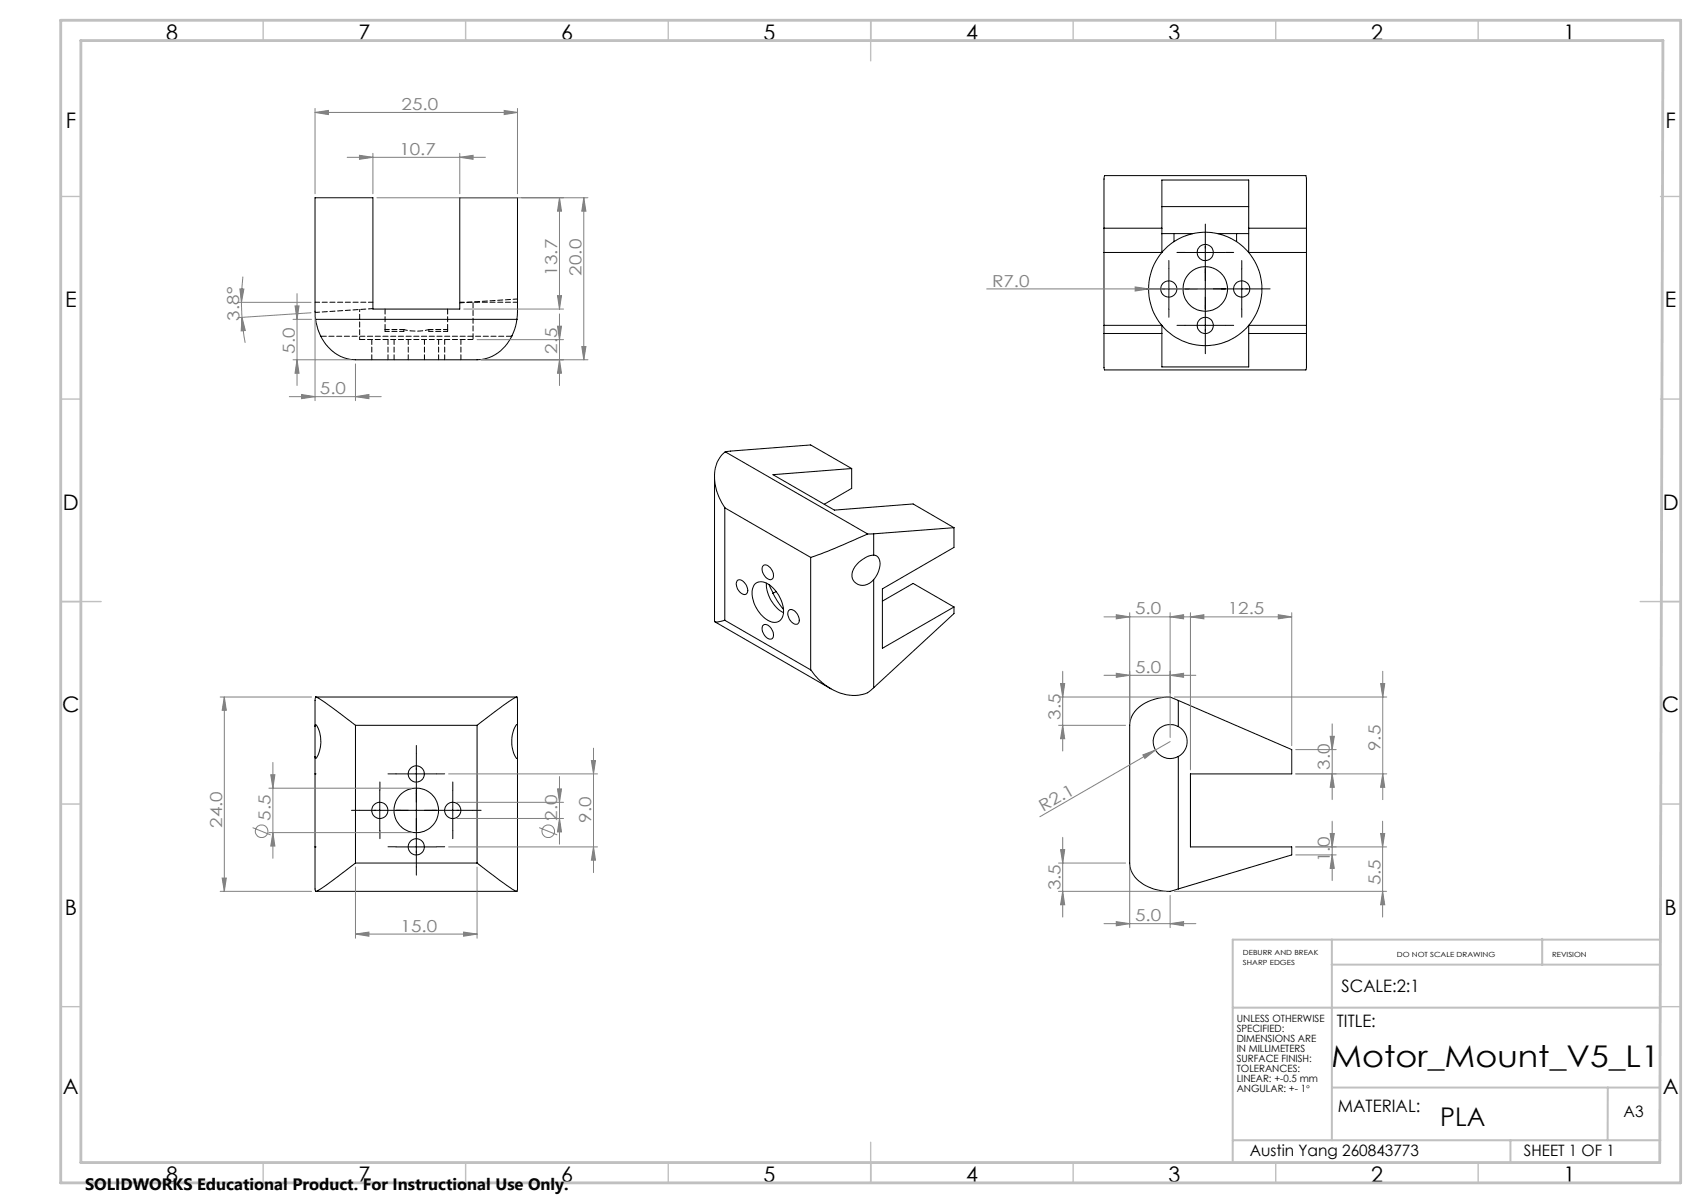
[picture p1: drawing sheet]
<svg xmlns="http://www.w3.org/2000/svg" width="420mm" height="297mm" viewBox="0 0 420 297" stroke-linecap="round" stroke-linejoin="round" font-family="sans-serif">
<g fill="none" stroke="#000" stroke-width=".25">
<path d="M272.6 56.3h14.3M272.7 43.4h49.7l.2 .8v46.5l-.2 .6h-49.7l-.1-.6v-46.5zM286.9 51h21.4M286.9 57.7h7.6M289.9 59.7l-1.6 1.2-1.4 1.4M289.9 57.7v2M294.5 57.7a13.7 13.7 0 0 1 6.2 0M294.5 57.7a13.9 13.9 0 0 0-4.6 2M297.6 57.3v28M300.7 57.7a14.5 14.5 0 0 1 4.6 2M300.7 57.7h7.6M305.3 59.7l1.6 1.2 1.4 1.4"/>
<path d="M305.3 57.7v2M308.3 56.3h14.3M77.9 78.8a11.1 11.1 0 0 0 8.7 10h31.2a10.6 10.6 0 0 0 9.7-9.1l.1-.9M77.9 78.8l-.1-2v-28h14.3v27.5h21.4v-27.5h14.3v28l-.2 2M77.9 78.8h49.7M272.6 62.3h14.3M283.6 71.3h28M286.9 62.3a14 14 0 0 0 0 18M286.9 62.3v-17.9h21.4v17.9M288.6 66.4v9.9M292.6 62.3h10M306.6 66.4v9.9"/>
<path d="M308.3 62.3a14.1 14.1 0 0 1 0 18M308.3 62.3h14.3M79.1 82.9l.1 .1M126.4 82.9v.1M272.6 80.3h14.3M272.6 82.3h14.3M286.9 80.3a14 14 0 0 0 21.4 0M286.9 80.3v10.3h21.4v-10.3M292.6 80.3h10M308.3 80.3h14.3M308.3 82.3h14.3M176.4 117.6v35.7l.2 .2 .6 .1 1.8-.5"/>
<path d="M179.1 111.5a8.3 8.3 0 0 0-2.4 8.7l.9 2.7 1.4 2.5M179.1 111.5l21.1-1.6 10.1 5.8M179.1 111.5l35.1 20.3M210.3 115.7l-19.4 1.5 15.1 8.7 19.5-1.5 10 5.9M210.3 115.7v4.9l-6.8 3.9M179 125.4l21.2 12.2M179 125.4v27.7M188.4 139.7a1.44 1.44 0 0 1 2.1 .9 1.6 1.6 0 0 1-.2 2.5 2.57 2.57 0 0 1-1.9-3.4zM200.2 137.6v27.8M214.2 131.8l-9.9 4.3-4.1 1.5M215.7 137.1a6.5 6.5 0 0 0-5.3 4.7 2.76 2.76 0 0 0 1.8 2.6 2.76 2.76 0 0 0 3.1-.8l.4-.5M215.7 131.8h-1.5"/>
<path d="M215.7 137.1a2.08 2.08 0 0 1 1.5 2.9l-.6 1.8-.9 1.3M215.7 131.8v5.3M235.5 130.3l-19.8 1.5M235.5 130.3v4.8l-17.6 10.3v14.7l17.6-10.2M176.5 153.5l28.7 16.6M179 153.1l21.2 12.3M182.2 143.2a2.26 2.26 0 0 1 2.4 2.3 .99 .99 0 0 1-.5 1.2 .99 .99 0 0 1-1.3-.4 2.33 2.33 0 0 1-.6-3.1zM186.4 144.2a3 3 0 0 1 4.1 .6 7.9 7.9 0 0 1 2.8 7.3 2.25 2.25 0 0 1-3.5 1.1 8 8 0 0 1-3.9-8zM188.4 154.4a1.45 1.45 0 0 1 2.1 .9 1.59 1.59 0 0 1-.2 2.5 2.52 2.52 0 0 1-1.9-3.4zM189.2 144a8.4 8.4 0 0 0 4.3 7.3M189.9 144.4l1 2M190.9 146.4l.8 1.7 1.8 2.4"/>
<path d="M191.7 146l-.8 .4M194.8 150.7a1.62 1.62 0 0 1 2.2 1.2 1.39 1.39 0 0 1-.3 2.2 2.54 2.54 0 0 1-1.9-3.4zM215.7 143.1v26.7M217.9 148.4l7.6-4.4 10 5.9M235.5 149.9v1.6l-19.8 18.3M77.8 179.4l.1-.5a3.1 3.1 0 0 1 1.2 2.6 7.2 7.2 0 0 1-1.2 5.8l-.1-.5M77.8 179.4v7.4M77.9 172.1l-.1 .8v6.5M77.9 172.1h.2a84.4 84.4 0 0 1 9.7 7M77.9 172.1h49.7M87.8 179.1v34M87.8 179.1h30"/>
<path d="M117.8 179.1v34M127.6 172.1a41.9 41.9 0 0 0-7.5 5.2l-2.3 1.8M127.6 172.1l.2 .8v6.5M127.8 179.4l-.2-.5a7.6 7.6 0 0 0 0 8.4l.2-.5M127.8 179.4v7.4M200.2 165.4a13.3 13.3 0 0 0 11.9 6.2 5.3 5.3 0 0 0 3.6-1.8M290.9 179.4a4.2 4.2 0 0 0-6.2 3.7 4.2 4.2 0 0 0 6.2 3.7M290.9 172.9l-1-.4a5.7 5.7 0 0 0-4.3 0 8.3 8.3 0 0 0-6.6 5.7l-.1 34.9a7.2 7.2 0 0 0 5.3 6.1 9 9 0 0 0 6.7 .3M290.9 179.4a4.2 4.2 0 0 1 0 7.4M290.9 172.9v6.5M290.9 172.9l28 12.2v6h-25v18h25v2l-28 8.4M77.8 191.1h.1"/>
<path d="M77.8 186.8v32.7l.1 .6M93.8 195.1v10M97.8 191.1h10M102.8 186.1v28M111.8 195.1v10M127.8 186.8v32.7l-.2 .6M290.9 186.8v32.7M77.8 209.1h.1M87.8 213.1l-1.2 .9a51.3 51.3 0 0 1-8.7 6.1M87.8 213.1h30M88.8 200.1h28M97.8 209.1h10"/>
<path d="M117.8 213.1l1.2 .9a53.8 53.8 0 0 0 8.6 6.1M77.9 220.1h49.7"/>
<circle cx="288.6" cy="71.3" r="1.99"/>
<circle cx="297.6" cy="62.4" r="1.99"/>
<circle cx="297.6" cy="71.3" r="5.5"/>
<circle cx="306.6" cy="71.3" r="1.99"/>
<circle cx="297.6" cy="80.3" r="1.99"/>
<circle cx="102.8" cy="191.1" r="1.99"/>
<circle cx="93.8" cy="200.1" r="1.99"/>
<circle cx="102.8" cy="200.1" r="5.5"/>
<circle cx="102.8" cy="209.1" r="1.99"/>
<circle cx="111.8" cy="200.1" r="1.99"/>
</g>
<g fill="none" stroke="#000" stroke-width=".25" stroke-dasharray="1.3 .6">
<path d="M77.9 78.8l.1 .1M110.5 76.3v5.1M127.7 78.8v-.1M88.8 83.8h28M91.8 83.8v5M95.1 81.4v-5.1M95.1 81.8v-.4M95.8 88.8v-5M97.3 83.8v5M99.7 81.8v-.4M100.8 83.8v5M104.8 88.8v-5"/>
<path d="M105.9 81.4v.4M108.3 88.8v-5M109.8 83.8v5M110.5 81.8v-.4M113.8 88.8v-5"/>
</g>
<path d="M77.8 77.1l14.3-.9M92.1 74.6h-14.3M127.8 74.6h-14.3M95.1 81.8h4.6M99.7 81.4h-4.6M105.9 81.8h4.6M110.5 81.4h-4.6" fill="none" stroke="#000" stroke-width=".25" stroke-dasharray="1.3 .6" stroke-dashoffset=".2"/>
<path d="M99.7 81.4a12.1 12.1 0 0 0 6.2 0" fill="none" stroke="#000" stroke-width=".25" stroke-dasharray="1.3 .6" stroke-dashoffset=".4"/>
<path d="M113.5 74.8l14.3-1" fill="none" stroke="#000" stroke-width=".25" stroke-dasharray="1.3 .6" stroke-dashoffset=".1"/>
<path d="M79.2 83h47.2" fill="none" stroke="#000" stroke-width=".25" stroke-dasharray="1.3 .6" stroke-dashoffset="-.1"/>
<path d="M88.8 76.4v7.4" fill="none" stroke="#000" stroke-width=".25" stroke-dasharray="1.3 .6" stroke-dashoffset=".7"/>
<path d="M116.8 83.8v-9.3" fill="none" stroke="#000" stroke-width=".25" stroke-dasharray="1.3 .6" stroke-dashoffset="-.2"/>
<g fill="none" stroke="#808080" stroke-width=".25">
<path d="M77.8 27.8l3.3-.5v1zM77.8 26.8v21M77.8 27.8h50M85.7 38.8h34.2M88.8 38.3l3.3 .5-3.3 .5zM92.1 37.8v10M113.5 38.8l3.3-.5v1zM113.5 37.8v10M124.5 27.3l3.3 .5-3.3 .5zM127.8 26.8v21M93.1 48.8h52.1M138.1 48.8l.5 3.3h-.9z"/>
<path d="M138.1 48.8v27.5M144.1 48.8l.6 3.3h-1zM144.1 48.8v40M58.6 74.6h18.2M59.2 71.3l1 .1-.6 3.2zM59.6 74.6l.2 3.7M59.8 78.3l.8 3.3-1.1 .1zM59.8 78.3l.7 6.3M60 68.3l-.4 6.3M72.4 78.8h4.5M72.8 75.5h1l-.5 3.3zM73.3 72.5v22.7"/>
<path d="M76.8 77.2l-18.1 1.2M77.8 77.8v21.1M114.5 76.3h24.6M137.7 73h.9l-.5 3.3zM138.1 77.5v17.7M243.6 71.3h54M280.3 70.8l3.3 .5-3.3 .6zM71.4 97.9h22.7M72.4 88.8h14.4M73.3 88.8l.5 3.3h-1zM74.5 97.4l3.3 .5-3.3 .5zM87.8 97.9l3.3-.5v1z"/>
<path d="M87.8 89.8v9.1M117.8 83.9h21.3M118.8 88.8h26.4M137.7 80.5h.9l-.5 3.4zM138.1 88.8l.5 3.3h-.9zM143.7 85.5h1l-.6 3.3zM275.6 151.8l3.3 .5-3.3 .5zM278.9 151.3v26.8M288.9 152.3l3.3-.5v1zM288.9 151.3v30.8M293.9 152.3l3.4-.5v1zM293.9 151.3v38.8"/>
<path d="M315.6 151.8l3.3 .5-3.3 .5zM318.9 152.3h-46.3M318.9 151.3v32.8M54.4 172.1h22.5M55.4 172.1l.5 3.3h-1zM55.4 172.1v48M261.4 179.1h16.5M261.4 172.1h26.5M261.9 168.8h1l-.5 3.3zM262.4 179.1l.5 3.3h-1zM262.4 165.7v19.7M272.6 166.7h22.7"/>
<path d="M275.6 166.2l3.3 .5-3.3 .5zM288.9 166.7l3.3-.5v1zM289.9 172.1h52.5M328.9 178.7v18.7M340.9 168.8h1l-.5 3.3zM341.4 165.7v31.7M66.4 194.6h35.4M66.9 191.3h1l-.5 3.3zM67.4 188.2v23.7M110.8 191.1h36.7M112.8 198.1h26.3M137.7 194.8h.9l-.5 3.3z"/>
<path d="M138.1 191.7v16.7M146 187.8h1l-.5 3.3zM146.5 184.7v30.7M282.2 186.4l3.1-1.2-2.6 2.1zM288.9 183.1l-32.1 18.5M319.9 191.1h22.5M319.9 185.1h10M328.4 181.8h1.1l-.6 3.3zM328.9 191.1l.6 3.3h-1.1zM341.4 191.1l.5 3.3h-1zM54.9 216.8h1l-.5 3.3zM62.4 204.3l4.4 1.8"/>
<path d="M66.4 205.6h35.4M67.4 205.6l.5 3.3h-1zM87.8 214.1v17.5M110.8 209.1h36.7M112.8 202.1h26.3M117.8 214.1v17.5M133.1 204.3l4.5 1.8M138.1 202.1l.5 3.3h-.9zM146.5 209.1l.5 3.3h-1zM261.4 213.1h16.5M261.9 209.8h1l-.5 3.3zM262.4 206.7v19.7"/>
<path d="M278.9 214.1v14.9M319.9 211.1h10M328.4 205.8h1.1l-.6 3.3zM328.9 211.1l.6 3.3h-1.1zM328.9 202.7v14.7M340.9 205.8h1l-.5 3.3zM341.4 202.7v23.7M342.4 209.1h-22.5M54.4 220.1h22.5M87.8 230.6l3.3-.5v1zM87.8 230.6h30M114.5 230.1l3.3 .5-3.3 .5z"/>
<path d="M261.4 220.1h26.5M262.4 220.1l.5 3.3h-1zM272.6 228h22.7M275.6 227.5l3.3 .5-3.3 .6zM288.9 228l3.3-.5v1.1zM288.9 221.1v7.9M289.9 220.1h52.5M341.4 220.1l.5 3.3h-1z"/>
<circle cx="64.6" cy="205.2" r="1.56"/>
<circle cx="135.4" cy="205.2" r="1.56"/>
</g>
<g fill="none" stroke="#000" stroke-width=".25" stroke-dasharray="15.2 1.3 1.3 1.3">
<path d="M297.6 57.3v-2M283.6 71.3h-2M287.6 71.3h-.5M288.6 66.3v-2M288.6 76.3v2M292.6 62.3h-2M293.6 71.3h2M297.6 75.3v-2M297.6 67.3v2M297.6 61.3v-.5M301.6 71.3h-2M302.6 62.3h2"/>
<path d="M306.6 66.3v-2M306.6 76.3v2M307.6 71.3h.5M311.6 71.3h2M292.6 80.3h-2M297.6 85.3v2M297.6 81.3v.5M302.6 80.3h2M93.8 195.1v-2M97.8 191.1h-2M102.8 186.1v-2M102.8 196.1v2"/>
<path d="M102.8 190.1v-.5M107.8 191.1h2M111.8 195.1v-2M88.8 200.1h-2M92.8 200.1h-.5M93.8 205.1v2M97.8 209.1h-2M98.8 200.1h2M102.8 204.1v-2M102.8 214.1v2M102.8 210.1v.5M106.8 200.1h-2"/>
<path d="M107.8 209.1h2M111.8 205.1v2M112.8 200.1h.5M116.8 200.1h2"/>
</g>
<g fill="none" stroke="#c0c0c0" stroke-width=".35">
<path d="M65 5v5M115 5v5M165 5v5M215 5v10M265 5v5M315 5v5M365 5v5M15 48.5h5M410 48.5h5M15 98.5h5M410 98.5h5M15 148.5h10"/>
<path d="M405 148.5h10M15 198.5h5M410 198.5h5M15 248.5h5M410 248.5h5M65 287v5M115 287v5M165 287v5M215 282v10M265 287v5M315 287v5M365 287v5"/>
</g>
<path d="M328.8 238.2h81.2M328.9 231.9v49.6M380.8 231.8v6.4M410 232h-105.6v55M304.4 248.8h105.6M328.9 268.5h81M397 268.5l-.1 13M304.4 281.5h105.6M373 281.5v5.5" fill="none" stroke="#c0c0c0" stroke-width=".5"/>
<path d="M15 5h400v287h-400zM20 10h390.6l-.8 277h-389.8z" fill="none" stroke="#c0c0c0" stroke-width=".7"/>
<g fill="#808080">
<path d="M280.3 70.8l3.3 .5-3.3 .6z"/>
<path d="M282.2 186.4l3.1-1.2-2.6 2.1z"/>
<path d="M87.8 97.9l3.3-.5v1zM74.5 97.4l3.3 .5-3.3 .5zM288.9 228l3.3-.5v1.1zM275.6 227.5l3.3 .5-3.3 .6zM288.9 166.7l3.3-.5v1zM275.6 166.2l3.3 .5-3.3 .5zM288.9 152.3l3.3-.5v1zM275.6 151.8l3.3 .5-3.3 .5z"/>
<path d="M87.8 230.6l3.3-.5v1zM114.5 230.1l3.3 .5-3.3 .5zM77.8 27.8l3.3-.5v1zM124.5 27.3l3.3 .5-3.3 .5zM293.9 152.3l3.4-.5v1zM315.6 151.8l3.3 .5-3.3 .5z"/>
<path d="M328.9 191.1l.6 3.3h-1.1zM328.4 181.8h1.1l-.6 3.3zM328.9 211.1l.6 3.3h-1.1zM328.4 205.8h1.1l-.6 3.3zM262.4 179.1l.5 3.3h-1zM261.9 168.8h1l-.5 3.3z"/>
<path d="M341.4 191.1l.5 3.3h-1zM340.9 168.8h1l-.5 3.3z"/>
<path d="M340.9 205.8h1l-.5 3.3zM341.4 220.1l.5 3.3h-1z"/>
<path d="M137.7 194.8h.9l-.5 3.3zM138.1 202.1l.5 3.3h-.9zM66.9 191.3h1l-.5 3.3zM67.4 205.6l.5 3.3h-1zM146 187.8h1l-.5 3.3zM146.5 209.1l.5 3.3h-1zM55.4 172.1l.5 3.3h-1zM54.9 216.8h1l-.5 3.3zM138.1 48.8l.5 3.3h-.9zM137.7 73h.9l-.5 3.3zM144.1 48.8l.6 3.3h-1zM143.7 85.5h1l-.6 3.3zM72.8 75.5h1l-.5 3.3zM73.3 88.8l.5 3.3h-1zM137.7 80.5h.9l-.5 3.4zM138.1 88.8l.5 3.3h-.9zM261.9 209.8h1l-.5 3.3zM262.4 220.1l.5 3.3h-1z"/>
<path d="M59.2 71.3l1 .1-.6 3.2zM59.8 78.3l.8 3.3-1.1 .1z"/>
<path d="M88.8 38.3l3.3 .5-3.3 .5zM113.5 38.8l3.3-.5v1z"/>
</g>
<text font-size="7.4" x="328.7" y="263.3">Motor_Mount_V5_L1</text>
<text font-size="6.3" x="355.6" y="278">PLA</text>
<g font-size="5.3">
<text x="41" y="9.9">8</text>
<text x="88.5" y="9.9">7</text>
<text x="138.5" y="9.9">6</text>
<text x="188.5" y="9.9">5</text>
<text x="238.5" y="9.9">4</text>
<text x="288.5" y="9.9">3</text>
<text x="338.5" y="9.9">2</text>
<text x="386" y="9.9">1</text>
<text x="16.2" y="31.6">F</text>
<text x="411.2" y="31.6">F</text>
<text x="16.1" y="75.9">E</text>
<text x="411.1" y="75.9">E</text>
<text x="15.5" y="125.9">D</text>
<text x="410.5" y="125.9">D</text>
<text x="15.4" y="175.9">C</text>
<text x="410.4" y="175.9">C</text>
<text x="16" y="225.9">B</text>
<text x="411" y="225.9">B</text>
<text x="15.5" y="270.1">A</text>
<text x="410.5" y="270.1">A</text>
<text x="41" y="291.9">8</text>
<text x="88.5" y="291.9">7</text>
<text x="138.5" y="291.9">6</text>
<text x="188.5" y="291.9">5</text>
<text x="238.5" y="291.9">4</text>
<text x="288.5" y="291.9">3</text>
<text x="338.5" y="291.9">2</text>
<text x="386" y="291.9">1</text>
</g>
<g font-size="4.2">
<text x="331.3" y="244.9">SCALE:2:1</text>
<text x="330.1" y="253.5">TITLE:</text>
<text x="330.3" y="274.5">MATERIAL:</text>
</g>
<g font-size="4.1" fill="#808080">
<text x="99.1" y="27.2">25.0</text>
<text x="98.6" y="38.2">10.7</text>
<text x="137.6" y="68" transform="rotate(-90 137.6 68)">13.7</text>
<text x="143.6" y="68" transform="rotate(-90 143.6 68)">20.0</text>
<text x="244.9" y="70.8">R7.0</text>
<text x="59.1" y="79.2" transform="rotate(-90 59.1 79.2)">3.8°</text>
<text x="72.8" y="87.3" transform="rotate(-90 72.8 87.3)">5.0</text>
<text x="137.6" y="87.3" transform="rotate(-90 137.6 87.3)">2.5</text>
<text x="79" y="97.3">5.0</text>
<text x="280.3" y="151.7">5.0</text>
<text x="303.2" y="151.7">12.5</text>
<text x="280.3" y="166.1">5.0</text>
<text x="261.8" y="177.7" transform="rotate(-90 261.8 177.7)">3.5</text>
<text x="340.8" y="185.4" transform="rotate(-90 340.8 185.4)">9.5</text>
<text x="328.4" y="190" transform="rotate(-90 328.4 190)">3.0</text>
<text x="66.8" y="202.6" transform="rotate(-90 66.8 202.6)">5.5</text>
<text x="137.5" y="202.6" transform="rotate(-90 137.5 202.6)">2.0</text>
<text x="146" y="203.1" transform="rotate(-90 146 203.1)">9.0</text>
<text x="257.6" y="200.5" transform="rotate(-30 257.6 200.5)">R2.1</text>
<text x="54.8" y="204.4" transform="rotate(-90 54.8 204.4)">24.0</text>
<text x="328.4" y="212.9" transform="rotate(-90 328.4 212.9)">1.0</text>
<text x="261.8" y="219.8" transform="rotate(-90 261.8 219.8)">3.5</text>
<text x="340.8" y="218.6" transform="rotate(-90 340.8 218.6)">5.5</text>
<text x="280.3" y="227.4">5.0</text>
<text x="98.9" y="230">15.0</text>
</g>
<text font-size="4.1" x="21" y="293.7">SOLIDWORKS Educational Product. For Instructional Use Only.</text>
<g font-size="3.9">
<text x="400.9" y="275.8">A3</text>
<text x="308.6" y="285.5">Austin Yang 260843773</text>
<text x="376.3" y="285.5">SHEET 1 OF 1</text>
</g>
<g font-size="2.5">
<text x="305.4" y="252.3">UNLESS OTHERWISE</text>
<text x="305.4" y="254.7">SPECIFIED:</text>
<text x="305.4" y="257.2">DIMENSIONS ARE</text>
<text x="305.4" y="259.7">IN MILLIMETERS</text>
<text x="305.4" y="262.1">SURFACE FINISH:</text>
<text x="305.4" y="264.6">TOLERANCES:</text>
<text x="305.4" y="267.1">LINEAR: +-0.5 mm</text>
<text x="305.4" y="269.6">ANGULAR: +- 1°</text>
</g>
<g font-size="1.7">
<text x="306.9" y="235.8">DEBURR AND BREAK</text>
<text x="306.9" y="238.3">SHARP EDGES</text>
<text x="344.9" y="236.3">DO NOT SCALE DRAWING</text>
<text x="383.2" y="236.3">REVISION</text>
</g>
</svg>
